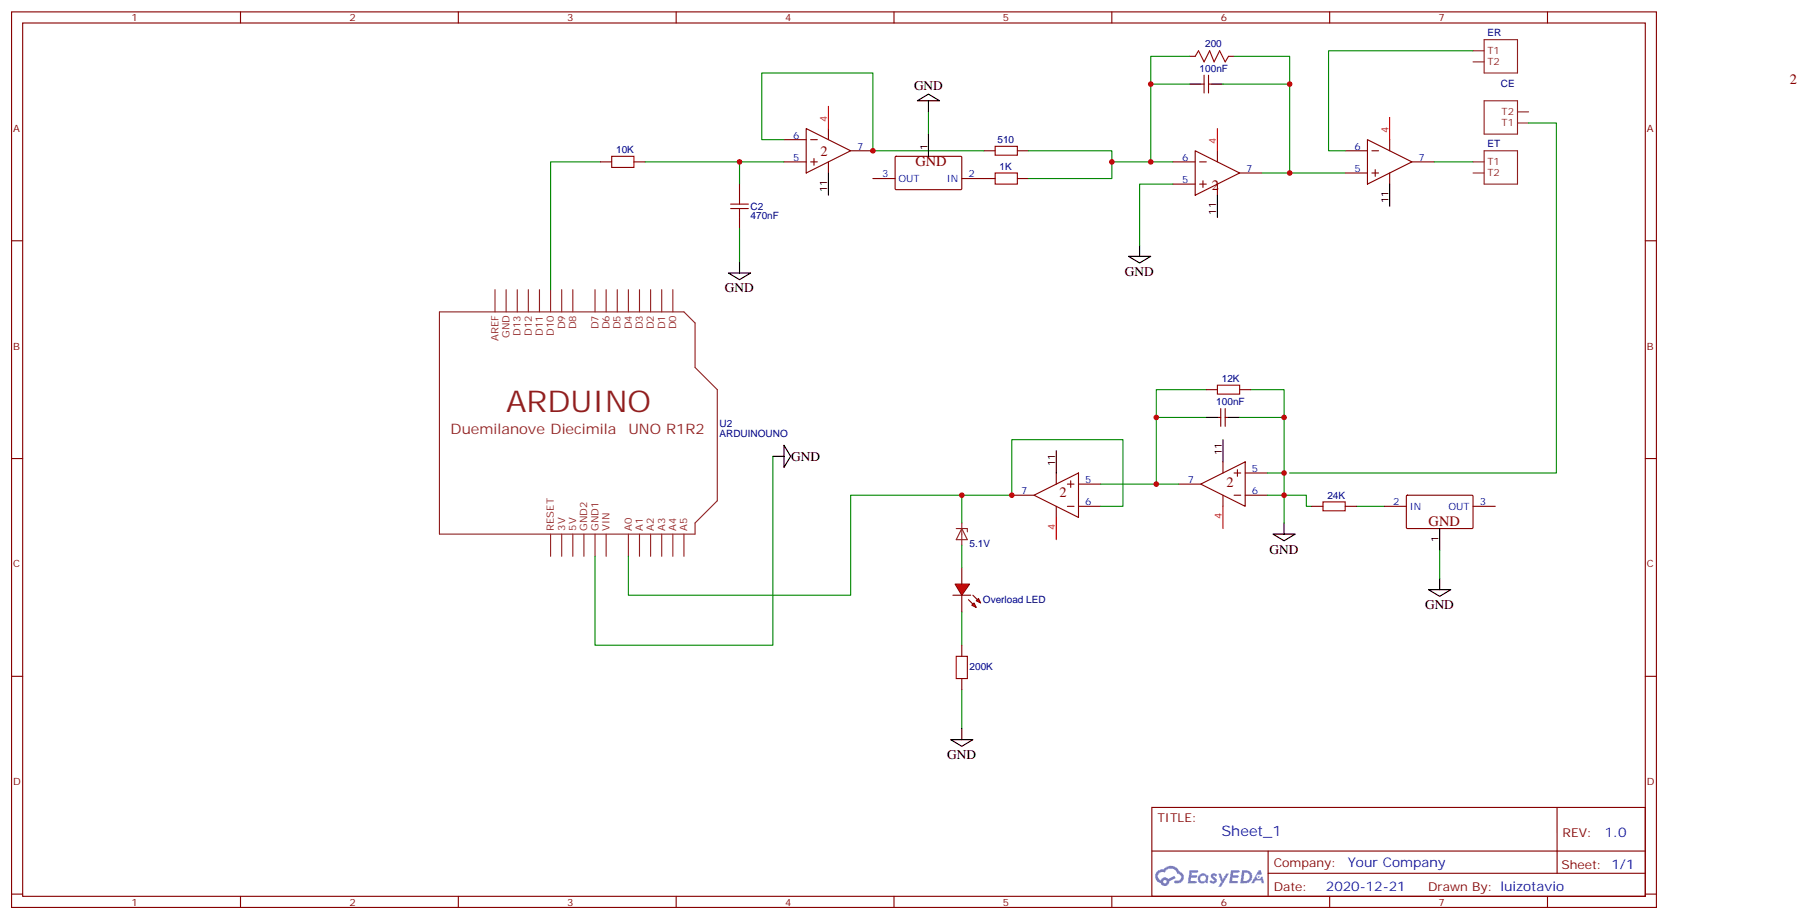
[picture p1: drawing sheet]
<svg xmlns="http://www.w3.org/2000/svg" width="574mm" height="292mm" viewBox="0 0 574 292" stroke-linecap="round" stroke-linejoin="round" font-family="sans-serif">
<g fill="none" stroke="#8c2424" stroke-width=".35">
<path d="M139.5 99h77.6l3.5 3.6v14.1l7.1 7v35.3l-7.1 7.1v3.5h-81.1zM157.1 92v7M160.7 92v7M164.2 92v7M167.7 92v7M171.2 92v7M174.8 92v7M178.3 92v7M181.8 92v7M188.9 92v7M192.4 92v7M195.9 92v7"/>
<path d="M199.5 92v7M203 92v7M206.5 92v7M210 92v7M213.6 92v7M174.8 169.6v7M178.3 169.6v7M181.8 169.6v7M185.3 169.6v7M188.9 169.6v7M192.4 169.6v7M199.5 169.6v7"/>
<path d="M203 169.6v7M206.5 169.6v7M210 169.6v7M213.6 169.6v7M217.1 169.6v7M303.5 167.8h3.6v1.1M305.3 167.8l1.8 3.5h-3.6zM305.3 166.1v7"/>
</g>
<path d="M245.3 144.9h3.5M248.8 141.4l2.2 3.5-2.2 3.5z" fill="none" stroke="#000" stroke-width=".35"/>
<path d="M305.3 166.1v-8.9h-35.3v31.8h-70.5v-12.4" fill="none" stroke="#008700" stroke-width=".35"/>
<g fill="#f00" stroke="#870000" stroke-width=".35">
<path d="M303.2 185.5h4.6l-2.5 3.5z"/>
<path d="M302.5 189h5.6z"/>
</g>
<g fill="#870000" stroke="#870000" stroke-width=".35">
<path d="M308.8 189l1.4 1.4z"/>
<path d="M307.4 190.4l1.4 1.4z"/>
</g>
<g fill="#f00" stroke="#870000" stroke-width=".35">
<path d="M309.9 190.7l.7-.7 .7 1.5z"/>
<path d="M308.5 192.2l.7-.7 .7 1.4z"/>
</g>
<g fill="none" stroke="#870000" stroke-width=".35">
<path d="M3.7 3.8h522.1v284.3h-522.1zM7.2 7.3h515.1v277.3h-515.1zM76.3 3.8v3.5M145.5 3.8v3.5M214.6 3.8v3.5M283.8 3.8v3.5M352.9 3.8v3.5M422.1 3.8v3.5M491.2 3.8v3.5M248.8 44.3h7.1M248.8 51.4h7.1M255.9 40.8l14.1 7.1-14.1 7z"/>
<path d="M257.3 44.3h2.1M257.3 51.4h2.1M258.4 50.3v2.2M263 40.8v3.5M263 51.4v3.5M270 47.9h7.1M3.7 76.4h3.5M522.3 76.4h3.5M386.4 132.5h1.1M387.5 129.7v5.7M388.9 132.5h1.1M388.9 129.7v5.7"/>
<path d="M3.7 145.6h3.5M321.2 157.2h7M328.2 157.2l14.1-7v14.1zM335.3 150.2v3.5M338.8 153.7h2.1M339.9 152.6v2.2M342.3 153.7h7.1M374.1 153.7h7M381.1 153.7l14.2-7.1v14.2zM388.2 146.6v3.6M388.2 157.2v3.6M391.7 157.2h2.1"/>
<path d="M391.7 150.2h2.1M392.8 149.1v2.1M395.3 157.2h7M395.3 150.2h7M446.5 157.4l.3-.2 20.6 .1 .2 .3-.1 10-.3 .2h-20.6l-.2-.3zM522.3 145.6h3.5M335.3 160.8v3.5M338.8 160.8h2.1M342.3 160.8h7.1M439.3 160.8h7.1M467.6 160.8h7M305.3 180.2v5.3"/>
<path d="M305.3 189v5.3M3.7 214.7h3.5M522.3 214.7h3.5M365.6 256.4h156.7v28.2h-156.7zM494.2 256.4l.1 20.9M365.7 270.2h156.4M402.5 277.3h119.6M402.5 270.2v14.1M3.7 283.9h3.5M76.3 284.6v3.5M145.5 284.6v3.5M214.6 284.6v3.5"/>
<path d="M283.8 284.6v3.5M352.9 284.6v3.5M422.1 284.6v3.5M491.2 284.6v3.5M522.3 283.9h3.5"/>
</g>
<path d="M367 132.5h15.9M382.9 123.7h-15.9v30h-17.6M393.5 132.5h14.1M397 123.7h10.6v33.5h-5.3M305.3 157.2h15.9v-17.6h35.2v21.2h-7M367 153.7h7.1M402.3 150.2h5.3M305.3 173.1v7.1M416.4 160.8h-1.7v-3.6h-7.1v8.9M305.3 194.3v10.6M305.3 219v12.3" fill="none" stroke="#008700" stroke-width=".35"/>
<path d="M263 33.8v7M335.3 164.3v7M388.2 160.8v7" fill="none" stroke="#f00" stroke-width=".35"/>
<path d="M263 54.9v7.1M382.9 132.5h3.5M388.2 139.6v7M390 132.5h3.5M335.3 143.1v7.1M404.1 169.6h7l-3.5 2.1zM407.6 166.1v3.5M457 167.8v7.1" fill="none" stroke="#000" stroke-width=".35"/>
<g fill="#5487ff">
<path d="M384.6 277.5a1.22 1.22 0 0 1 1.7 .3l-.4 .6a.47 .47 0 0 0-.3-.4 .47 .47 0 0 0-.5 .2l.2 .2a1.14 1.14 0 0 1 .7 1.7 1.14 1.14 0 0 1-1.9 0l-.2-.2 .5-.5 .7 .4a.29 .29 0 0 0 .4-.2 .29 .29 0 0 0-.3-.4 1.04 1.04 0 0 1-.6-1.7z"/>
<path d="M377.6 276.3h2.4l.3 .2-.1 .5h-1.9l-.1 .9h1.5l.4 .4-.4 .3h-1.6l-.2 1.1 1.8 .1 .1 .3-.1 .3h-2.7z"/>
<path d="M390.8 276.3l2.6 .2-.1 .5h-1.8l-.1 .9h1.5l.3 .4-.4 .3h-1.5l-.2 1.1 1.7 .1 .2 .3-.2 .3h-2.6z"/>
<path d="M399.5 276.3h.7l.3 1.2-.6 .4a.69 .69 0 0 0-1 .2 .69 .69 0 0 0 .5 1 .69 .69 0 0 0 .8-.6l.5-.3 .6 2.2h-.8l-.2-.8h-1.8l-.4 .8h-.9z"/>
<path d="M386.7 277.4h.8l.6 1.8 1.1-1.8h.9l-2.5 4.2h-.9l.9-1.6z"/>
<path d="M394.3 276.3l-.6 4.1h1.4a2.11 2.11 0 0 0 2.4-2.1 2.11 2.11 0 0 0-2.5-2zM395 277a1.43 1.43 0 0 1 1.7 1.6 1.43 1.43 0 0 1-2.1 1.1z"/>
<path d="M380.6 277.9a1.54 1.54 0 0 0-.1 2.2 1.54 1.54 0 0 0 2.2 .1l.6 .2 .3-2.3-.6-.2a1.49 1.49 0 0 0-2.4 0zM380.9 278.9a.94 .94 0 0 1 1.8 0 .94 .94 0 0 1-1.8 0z"/>
<path d="M367.3 276.7a2.18 2.18 0 0 0 1.1 3.7 1.44 1.44 0 0 0 1.6 .9 1.44 1.44 0 0 0 1.2-1.5l2-1-.4-.7-2 .9a1.47 1.47 0 0 0-2.4 .5 1.39 1.39 0 0 1-.7-2 1.39 1.39 0 0 1 2-.4 2.12 2.12 0 0 1 2.2-1.3 2.12 2.12 0 0 1 1.9 1.7 1.14 1.14 0 0 1 1.1 1.4 1.14 1.14 0 0 1-1.7 .7 .43 .43 0 0 0-.5 .4 .43 .43 0 0 0 .4 .5 1.98 1.98 0 0 0 2.5-1.3 1.98 1.98 0 0 0-1.2-2.5 3.1 3.1 0 0 0-5.3-.7l-.8 .1zM369.2 280a.55 .55 0 0 1 1.1 0 .55 .55 0 0 1-1.1 0z"/>
<circle cx="399.5" cy="278.4" r=".26"/>
</g>
<g fill="none" stroke="#008700" stroke-width=".35">
<path d="M377.6 17.9h-12.3v33.5M391.7 17.9h17.7v37h-8.9M467.6 16.1h-45.9v31.8h5.3M294.7 35.5v7.1M365.3 26.7h12.3M388.2 26.7h21.2M485.2 39.1h8.8v111.1h-84.6M190.6 51.4h-15.8v40.6M204.8 51.4h29.9v7.1M234.7 51.4h14.1M248.8 44.3h-7v-21.1h35.3v24.7h35.2M326.5 47.9h26.4v8.8h-26.4"/>
<path d="M352.9 51.4h19.4M372.3 58.5h-10.6v19.4M409.4 54.9h17.6M455.2 51.4h12.4M234.7 72.6v10.5M245.3 144.9v60h-56.4v-28.3M430.5 160.8h8.8M457 174.9v8.8"/>
</g>
<g fill="none" stroke="#000" stroke-width=".35">
<path d="M291.2 32l3.5-2.1 3.5 2.1zM294.7 32v3.5M377.6 26.7h3.5M384.7 26.7h3.5M294.7 42.6v7M441.1 58.5v7M361.7 77.9v3.5M386.4 62v7M231.2 86.7h7.1l-3.6 2.1zM234.7 83.1v3.6M358.2 81.4h7.1l-3.6 2.1zM453.5 187.2h7l-3.5 2.1z"/>
<path d="M457 183.7v3.5M301.8 234.8h7l-3.5 2.2zM305.3 231.3v3.5"/>
</g>
<path d="M467.6 16.1h3.5M467.6 19.6h3.5M471.1 12.6h10.6v10.6h-10.6zM471.1 32h10.6v10.6h-10.6zM481.7 39.1h3.5M481.7 35.5h3.5M467.6 51.4h3.5M467.6 54.9h3.5M471.1 47.9h10.6v10.6h-10.6z" fill="none" stroke="#8c2424" stroke-width=".35"/>
<path d="M379.4 17.9l1-1.8 1.8 3.5 1.8-3.5 1.4 3.5 1.7-3.5 1.8 3.5 1.1-1.7M194.2 49.6h7v3.6h-7zM315.9 54.9h7v3.6h-7zM315.9 46.5h7v2.8h-7zM231.9 66.2h5.7M231.9 64.8h5.7M234.7 62v2.8M234.7 66.2v2.8M386.4 122.3h7.1v2.8h-7.1zM419.9 159.3h7.1v2.9h-7.1zM303.5 208.4h3.6v7h-3.6z" fill="none" stroke="#a10000" stroke-width=".35"/>
<g fill="none" stroke="#870000" stroke-width=".35">
<path d="M377.6 17.9h1.8M390 17.9h1.7M381.1 26.7h1.1M382.2 23.9v5.6M383.6 26.7h1.1M383.6 23.9v5.6M190.6 51.4h3.6M201.2 51.4h3.6M234.7 58.5v3.5M277.1 56.7h7M284.2 49.8l.3-.2 20.6 .1 .2 .3-.1 10-.3 .2h-20.6l-.2-.3zM305.3 56.7h10.6"/>
<path d="M312.3 47.9h3.6M322.9 56.7h3.6M322.9 47.9h3.6M372.3 51.4h7.1M372.3 58.5h7.1M379.4 47.9l14.1 7-14.1 7.1zM380.8 51.4h2.1M380.8 58.5h2.1M381.8 57.4v2.1M386.4 47.9v3.5M386.4 58.5v3.5M393.5 54.9h7"/>
<path d="M427 47.9h7.1M427 54.9h7.1M434.1 44.3l14.1 7.1-14.1 7.1zM435.5 47.9h2.1M435.5 54.9h2.1M436.5 53.9v2.1M441.1 44.3v3.6M441.1 54.9v3.6M448.2 51.4h7M234.7 69v3.6M382.9 123.7h3.5M393.5 123.7h3.5"/>
<path d="M416.4 160.8h3.5M427 160.8h3.5M305.3 204.9v3.5M305.3 215.4v3.6"/>
</g>
<path d="M441.1 37.3v7M386.4 40.8v7.1" fill="none" stroke="#f00" stroke-width=".35"/>
<g fill="#c00">
<circle cx="305.3" cy="157.2" r=".88"/>
<circle cx="321.2" cy="157.2" r=".88"/>
<circle cx="367" cy="153.7" r=".88"/>
<circle cx="367" cy="132.5" r=".88"/>
<circle cx="407.6" cy="132.5" r=".88"/>
<circle cx="407.6" cy="150.2" r=".88"/>
<circle cx="407.6" cy="157.2" r=".88"/>
<circle cx="234.7" cy="51.4" r=".88"/>
<circle cx="352.9" cy="51.4" r=".88"/>
<circle cx="277.1" cy="47.9" r=".88"/>
<circle cx="365.3" cy="51.4" r=".88"/>
<circle cx="365.3" cy="26.7" r=".88"/>
<circle cx="409.4" cy="26.7" r=".88"/>
<circle cx="409.4" cy="54.9" r=".88"/>
</g>
<text font-size="9.5" fill="#8d2323" x="160.7" y="130.8">ARDUINO</text>
<g font-size="4.6" fill="#800">
<text x="568.1" y="26.7">2</text>
<text x="260.5" y="49.6">2</text>
<text x="290.6" y="52.6">GND</text>
<text x="384.7" y="60.2">2</text>
<text x="389.4" y="154.5">2</text>
<text x="336.3" y="157.9">2</text>
<text x="453.5" y="167.1">GND</text>
</g>
<g font-size="4.6" fill="#8d2323">
<text x="143" y="137.8">Duemilanove Diecimila</text>
<text x="199.5" y="137.8">UNO R1R2</text>
</g>
<text font-size="4.6" fill="#00f" x="387.7" y="265.4">Sheet_1</text>
<g font-size="4.2">
<text x="290.1" y="28.7">GND</text>
<text x="357.1" y="87.6">GND</text>
<text x="230.1" y="92.9">GND</text>
<text x="251.1" y="146.3">GND</text>
<text x="403" y="175.8">GND</text>
<text x="452.3" y="193.4">GND</text>
<text x="300.7" y="241">GND</text>
</g>
<g font-size="4.2" fill="#00f">
<text x="509.4" y="265.6">1.0</text>
<text x="427.8" y="275.2">Your Company</text>
<text x="420.9" y="283">2020-12-21</text>
</g>
<g font-size="3.9" fill="#800">
<text x="367.4" y="260.9">TITLE:</text>
<text x="496" y="265.6">REV:</text>
<text x="404.3" y="275.1">Company:</text>
<text x="495.7" y="275.8">Sheet: 1/1</text>
<text x="404.3" y="282.8">Date:</text>
<text x="453.3" y="282.9">Drawn By: luizotavio</text>
</g>
<g font-size="3.2" fill="#800">
<text x="41.8" y="6.8">1</text>
<text x="110.9" y="6.8">2</text>
<text x="180.1" y="6.8">3</text>
<text x="249.2" y="6.8">4</text>
<text x="318.3" y="6.8">5</text>
<text x="387.5" y="6.8">6</text>
<text x="456.6" y="6.8">7</text>
<text x="4.2" y="41.9">A</text>
<text x="522.8" y="41.9">A</text>
<text x="4.2" y="111">B</text>
<text x="522.8" y="111">B</text>
<text x="4.2" y="180.2">C</text>
<text x="522.8" y="180.2">C</text>
<text x="4.2" y="249.3">D</text>
<text x="522.8" y="249.3">D</text>
<text x="41.8" y="287.6">1</text>
<text x="110.9" y="287.6">2</text>
<text x="180.1" y="287.6">3</text>
<text x="249.2" y="287.6">4</text>
<text x="318.3" y="287.6">5</text>
<text x="387.5" y="287.6">6</text>
<text x="456.6" y="287.6">7</text>
</g>
<g font-size="3.2" fill="#000080">
<text x="472.2" y="11.5">ER</text>
<text x="382.5" y="15.1">200</text>
<text x="380.8" y="22.8">100nF</text>
<text x="476.4" y="27.8">CE</text>
<text x="316.6" y="45.5">510</text>
<text x="472.2" y="46.8">ET</text>
<text x="195.6" y="48.6">10K</text>
<text x="317.3" y="53.9">1K</text>
<text x="238.3" y="69.6">470nF</text>
<text x="238.3" y="66.7">C2</text>
<text x="387.8" y="121.2">12K</text>
<text x="386.1" y="128.7">100nF</text>
<text x="228.4" y="135.4">U2</text>
<text x="228.4" y="138.7">ARDUINOUNO</text>
<text x="421.3" y="158.3">24K</text>
<text x="307.8" y="173.8">5.1V</text>
<text x="312" y="191.5">Overload LED</text>
<text x="307.8" y="212.6">200K</text>
</g>
<g font-size="3.2" fill="#8d2323">
<text x="472.2" y="17.2">T1</text>
<text x="472.2" y="20.7">T2</text>
<text x="476.7" y="40.1">T1</text>
<text x="476.7" y="36.6">T2</text>
<text x="472.2" y="52.5">T1</text>
<text x="472.2" y="56">T2</text>
<text x="161.7" y="107.4" transform="rotate(-90 161.7 107.4)">GND</text>
<text x="165.2" y="106.6" transform="rotate(-90 165.2 106.6)">D13</text>
<text x="168.8" y="106.6" transform="rotate(-90 168.8 106.6)">D12</text>
<text x="172.3" y="106.6" transform="rotate(-90 172.3 106.6)">D11</text>
<text x="175.8" y="106.6" transform="rotate(-90 175.8 106.6)">D10</text>
<text x="179.4" y="104.5" transform="rotate(-90 179.4 104.5)">D9</text>
<text x="182.9" y="104.5" transform="rotate(-90 182.9 104.5)">D8</text>
<text x="189.9" y="104.5" transform="rotate(-90 189.9 104.5)">D7</text>
<text x="193.5" y="104.5" transform="rotate(-90 193.5 104.5)">D6</text>
<text x="197" y="104.5" transform="rotate(-90 197 104.5)">D5</text>
<text x="200.5" y="104.5" transform="rotate(-90 200.5 104.5)">D4</text>
<text x="204" y="104.5" transform="rotate(-90 204 104.5)">D3</text>
<text x="207.6" y="104.5" transform="rotate(-90 207.6 104.5)">D2</text>
<text x="211.1" y="104.5" transform="rotate(-90 211.1 104.5)">D1</text>
<text x="214.6" y="104.5" transform="rotate(-90 214.6 104.5)">D0</text>
<text x="158.2" y="108.3" transform="rotate(-90 158.2 108.3)">AREF</text>
<text x="175.8" y="168.5" transform="rotate(-90 175.8 168.5)">RESET</text>
<text x="179.4" y="168.5" transform="rotate(-90 179.4 168.5)">3V</text>
<text x="182.9" y="168.5" transform="rotate(-90 182.9 168.5)">5V</text>
<text x="186.4" y="168.5" transform="rotate(-90 186.4 168.5)">GND2</text>
<text x="189.9" y="168.5" transform="rotate(-90 189.9 168.5)">GND1</text>
<text x="193.5" y="168.5" transform="rotate(-90 193.5 168.5)">VIN</text>
<text x="200.5" y="168.5" transform="rotate(-90 200.5 168.5)">A0</text>
<text x="204" y="168.5" transform="rotate(-90 204 168.5)">A1</text>
<text x="207.6" y="168.5" transform="rotate(-90 207.6 168.5)">A2</text>
<text x="211.1" y="168.5" transform="rotate(-90 211.1 168.5)">A3</text>
<text x="214.6" y="168.5" transform="rotate(-90 214.6 168.5)">A4</text>
<text x="218.2" y="168.5" transform="rotate(-90 218.2 168.5)">A5</text>
</g>
<g font-size="3.2" fill="#f00">
<text x="262.6" y="38.7" transform="rotate(-90 262.6 38.7)">4</text>
<text x="386.1" y="45.8" transform="rotate(-90 386.1 45.8)">4</text>
<text x="440.8" y="42.2" transform="rotate(-90 440.8 42.2)">4</text>
<text x="387.8" y="164.9" transform="rotate(-90 387.8 164.9)">4</text>
<text x="334.9" y="168.4" transform="rotate(-90 334.9 168.4)">4</text>
</g>
<g font-size="3.2" fill="#00f">
<text x="251.8" y="44">6</text>
<text x="272.1" y="47.5">7</text>
<text x="429.9" y="47.5">6</text>
<text x="251.8" y="51">5</text>
<text x="375.2" y="51">6</text>
<text x="450.3" y="51">7</text>
<text x="280" y="56.3">3</text>
<text x="285.2" y="57.7">OUT</text>
<text x="300.5" y="57.7">IN</text>
<text x="307.4" y="56.3">2</text>
<text x="375.2" y="58.1">5</text>
<text x="395.6" y="54.6">7</text>
<text x="429.9" y="54.6">5</text>
<text x="397.4" y="149.8">5</text>
<text x="344.5" y="153.4">5</text>
<text x="377" y="153.4">7</text>
<text x="324.1" y="156.9">7</text>
<text x="344.5" y="160.4">6</text>
<text x="397.4" y="156.9">6</text>
<text x="442.3" y="160.4">2</text>
<text x="447.5" y="161.8">IN</text>
<text x="459.7" y="161.8">OUT</text>
<text x="469.7" y="160.4">3</text>
</g>
<g font-size="3.2">
<text x="294.4" y="47.5" transform="rotate(-90 294.4 47.5)">1</text>
<text x="262.6" y="61.1" transform="rotate(-90 262.6 61.1)">11</text>
<text x="440.8" y="64.6" transform="rotate(-90 440.8 64.6)">11</text>
<text x="386.1" y="68.1" transform="rotate(-90 386.1 68.1)">11</text>
<text x="334.9" y="148.1" transform="rotate(-90 334.9 148.1)">11</text>
<text x="387.8" y="144.5" transform="rotate(-90 387.8 144.5)">11</text>
<text x="456.6" y="171.9" transform="rotate(-90 456.6 171.9)">1</text>
</g>
</svg>
